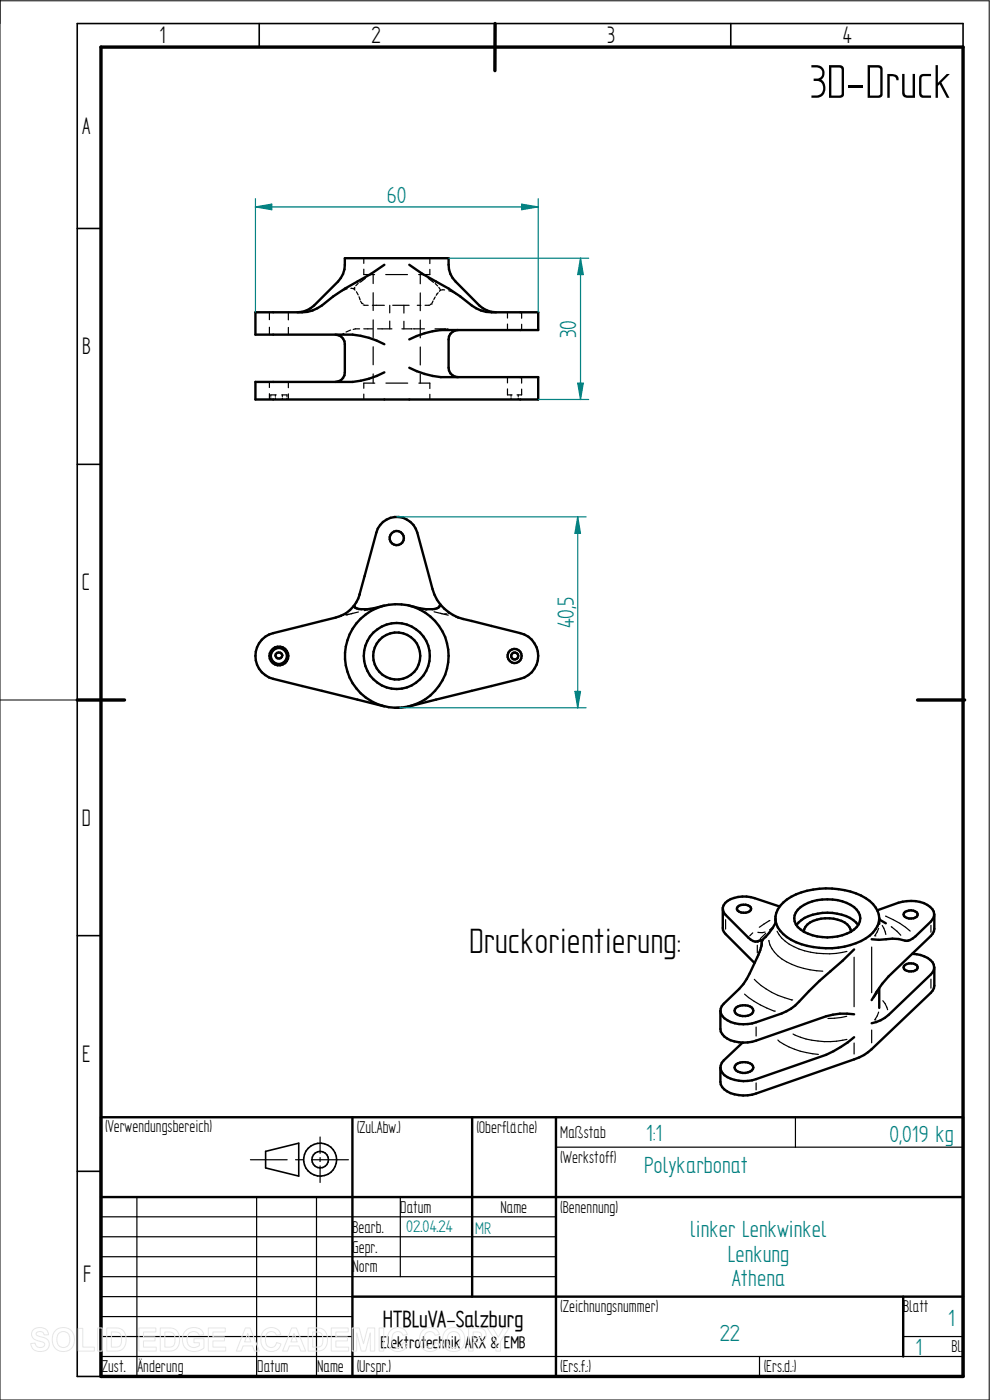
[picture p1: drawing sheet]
<svg xmlns="http://www.w3.org/2000/svg" width="210mm" height="297mm" viewBox="0 0 210 297" stroke-linecap="round" stroke-linejoin="round" font-family="sans-serif">
<path d="M0 0v297h209.8v-296.8h-209.8M0 148.5h16.4" fill="none" stroke="#000" stroke-width=".21"/>
<g fill="none" stroke="#000" stroke-width=".34">
<path d="M55 5v5M105 5v5M155 5v5M204.3 10v-5h-187.9v287h5M16.4 48.5h5M16.4 98.5h5M16.4 148.5h5M16.4 198.5h5M16.4 248.5h5M56.3 244.3l7.1-1.8v7l-7.1-1.7z"/>
<circle cx="67.9" cy="246" r="3.5"/>
<circle cx="67.9" cy="246" r="1.76"/>
</g>
<path d="M21.4 10h182.9v282h-182.9zM105 5v10M16.4 148.5h10M194.6 148.5h10" fill="none" stroke="#000" stroke-width=".72"/>
<g fill="none" stroke="#000" stroke-width=".51">
<path d="M81.5 56.2l-2.8 1.9-5.5 3.1-2.5 1.7a9.8 9.8 0 0 1-6.6 3.4h-9.9v4.7h20.6a17.6 17.6 0 0 1 6.7 2M86.8 56.2l2.8 1.9 5.6 3.1 2.5 1.7a9.8 9.8 0 0 0 6.6 3.4h9.9v3.7h-20.7a18.7 18.7 0 0 0-6.7 2M63.1 66.3a5.1 5.1 0 0 0 3.5-1.5l5.1-5.1a5.7 5.7 0 0 0 1.5-4.9h22a5.8 5.8 0 0 0 1.4 4.9l5.1 5.1a5.3 5.3 0 0 0 3.5 1.5M71.2 71a1.97 1.97 0 0 1 2 2v6a2.03 2.03 0 0 1-2 2M86.8 78a18.7 18.7 0 0 0 6.7 2h20.7v4.8h-60v-3.8h20.6a17.6 17.6 0 0 0 6.7-2M97.2 70a2.03 2.03 0 0 0-2 2v6a1.97 1.97 0 0 0 2 2M75.1 128.6a6.6 6.6 0 0 1-3.9 2.4l-13.2 3.3a5 5 0 0 0-3.8 4.9 5 5 0 0 0 3.8 4.8l23.5 5.9M81.5 128.5a10.4 10.4 0 0 1-5.8 .6l-.6-.5M93.4 128.3a10.1 10.1 0 0 0 6.7 3.4l10.3 2.6a5 5 0 0 1 3.8 4.9 5 5 0 0 1-3.8 4.8l-23.6 5.9M93.4 128.3l-.6 .7a4.3 4.3 0 0 1-2.5 .2l-3.5-.7M93.4 128.3a12.8 12.8 0 0 1-2.4-6.1l-2.5-9.2a4.5 4.5 0 0 0-4.3-3.3 4.5 4.5 0 0 0-4.4 3.3l-3.5 13.1a6.1 6.1 0 0 1-1.2 2.5M153.3 192.8v4l.3 .9 6.5 6.6"/>
<path d="M156.5 192.4a1.86 1.86 0 0 1 2.8 .4 1.78 1.78 0 0 1-3 .1zM160.7 199.7l.7-.2a1.1 1.1 0 0 1 .1 1.3l-.6 1.8a21.6 21.6 0 0 1-7.4 10.3 2.04 2.04 0 0 0 .8 3.6 7.5 7.5 0 0 0 6.1 .4l5.4-1.9a9.1 9.1 0 0 0 3.7-2.5 80.5 80.5 0 0 1 9.2-8.7l2.5-2.4M164.5 195.8a12.2 12.2 0 0 1-2.9 3.7M165.4 192.3l-5.3-1.8a6.5 6.5 0 0 0-6.3 1.1 1.71 1.71 0 0 0 .1 2.5l4.8 4.8a2.1 2.1 0 0 0 2 .8M169 196.3a8 8 0 0 1 6.5-2.7 7.8 7.8 0 0 1 6.5 2.7M169.2 193a10 10 0 0 1 10.4-1.4 4 4 0 0 1 2.9 3.2 3.9 3.9 0 0 1-2.9 3.3 10.7 10.7 0 0 1-9.8-.9 2.7 2.7 0 0 1-.6-4.2zM170.5 197.7a3.2 3.2 0 0 1 2.8-2.6 7.4 7.4 0 0 1 6.4 1l.5 .5 .3 1.1M186.1 193.1l4.5-1.6a7.1 7.1 0 0 1 7.2 1.4 1.93 1.93 0 0 1-.3 2.6l-3.9 3.6-.6 .3-.8 .2a8.5 8.5 0 0 0-4.2-.3l-1.6 .1-1.5-.1M186.5 194.8a5.8 5.8 0 0 1-3.8 4.8 17.1 17.1 0 0 1-15.8-.8 5.6 5.6 0 0 1-2.4-3.6M186.5 194.8a5.8 5.8 0 0 0-3.8-4.8 17.1 17.1 0 0 0-15.8 .8 5.2 5.2 0 0 0-2.4 5.2M186.5 194.8v1.2M186.5 195.1l1.4 .8"/>
<path d="M192 193.5a1.95 1.95 0 0 1 2.6 .4 1.35 1.35 0 0 1-1.8 1 .97 .97 0 0 1-1-1.2zM198.2 194v3.1l-.3 1-9.4 9-1.3 1.6-2.3 3.5M152.8 214.4v3.9a3.3 3.3 0 0 0 3 2.6 8.1 8.1 0 0 0 4.6-.1l14.9-5.2a13.1 13.1 0 0 1 5.9-.4M156.1 213.8a2.76 2.76 0 0 1 3.6 .3 1.06 1.06 0 0 1-1 1.4 2.6 2.6 0 0 1-2.8-.7l-.1-.4zM186.5 209.7v4.1M191.8 204.9a2.08 2.08 0 0 1 2.7-.1 .79 .79 0 0 1 0 .8 .79 .79 0 0 1-.7 .4 1.65 1.65 0 0 1-2.1-.8zM193.5 202.4a5.9 5.9 0 0 1 4.3 1.7 1.96 1.96 0 0 1-.3 2.6l-9 8.6a7.5 7.5 0 0 1-3.6 1.8M198.2 205.2v3.9l-.3 1-13 12.5a9.2 9.2 0 0 1-3.7 2.1l-20.8 7.3a7.5 7.5 0 0 1-6.8-.9l-.7-1-.1-3.6M21.4 237h182.9v55h-182.9zM74.8 237v55M100.2 237v38.1M117.9 237v55"/>
<path d="M156.1 225.8a2.76 2.76 0 0 1 3.6 .3 1.04 1.04 0 0 1-1 1.4 2.6 2.6 0 0 1-2.8-.7l-.1-.3zM157.5 221.2l-4 3.8-.4 .5-.3 1M181.2 220a24.9 24.9 0 0 1-5.9 3.8l-14.9 5.1a7.7 7.7 0 0 1-6.7-.8l-.5-.5-.4-1.1M21.4 254h182.9M74.8 275.1h129.5M191.6 275.1v12.7"/>
<circle cx="84.2" cy="114.2" r="1.5"/>
<circle cx="59.1" cy="139.1" r=".7"/>
<circle cx="59.2" cy="139.2" r="1.71"/>
<circle cx="59.2" cy="139.2" r="1.99"/>
<circle cx="84.2" cy="139.2" r="5"/>
<circle cx="84.2" cy="139.1" r="11"/>
<circle cx="84.2" cy="139.2" r="7"/>
<circle cx="109.2" cy="139.2" r="1.5"/>
<circle cx="109.2" cy="139.2" r=".75"/>
</g>
<g fill="none" stroke="#000" stroke-width=".25">
<path d="M77.2 57.1v1.2h2.3M77.2 54.8v1.1M77.5 59.1l-1.2 .8M79.2 58.3v1.9M79.3 57.7l-.9 .6M81.8 58.3h4.6M89 57.7l.9 .7M89.2 58.3v1.9M90.8 59.1l1.2 .8M91.2 57.1v1.2h-2.4M91.2 54.8v1.1M57.1 66.3v1.5"/>
<path d="M57.1 69.4v1.6M61.2 66.3v1.6M61.2 69.5v1.5M71.8 62.1l-.6 .4M72.9 70.7l-.4 .3M73.7 61.3l-1.3 .5M74.4 70l-1 .4M74.4 61.2l.7 .1 .2 .3M75.1 61.2h.1M75.3 61l-.2 .2M75.6 61.9l.4 .7M76 60.1l-.5 .5"/>
<path d="M76.2 62.9l.2 .7M76.3 69.8l-1.4 .1M76.5 63.9l.3 .5M76.8 64.4h.1M77 64.7l1.1 .1M77.2 69.8h1.8M79 64.8h2.5M79.2 62.1v3.8M79.2 67.9v3.7M79.2 73.6v3.8M79.2 79.3v2M80.1 69.8h3"/>
<path d="M82.7 64.8v1.6M82.7 68.1v1.7M83.3 64.8h3.5M85.3 69.8h2.2M85.7 64.8v1.6M85.7 68.2v1.6M87.7 69.8h2.3M88.5 64.8h.8M89.2 62.1v3.8M89.2 67.9v3.8M89.2 73.6v3.8M89.2 79.4v1.9"/>
<path d="M91.1 64.7l-.9 .1M91.5 64.5h.1M91.5 64.5l-.2 .1M91.9 63.8l-.2 .5M92.3 69.8h2.3M92.3 60.2l.5 .5M92.3 63l-.3 .5M93 62.1l-.5 .6M93.1 61l.2 .3M93.4 61.5v.1M93.4 61.6l-.2 .2M94.3 61.5l-.9 .1"/>
<path d="M94.8 69.8l.3 .1M95.2 61.7l1.6 .7M95.3 69.9l.2 .1M97.6 62.9l.7 .5M107.7 66.3v1.2M107.7 68.7v1.3M110.7 66.3v1.2M110.7 68.8v1.2M57.1 81v1.2M57.1 83.5v1.3M57.4 84.4v.4M58.4 83.8v.3"/>
<path d="M58.4 84.4v.4M58.6 83.8h-1.2v.3M59.8 83.8h1.1v.3M59.9 83.8v.3M59.9 84.5v.3M60.9 84.5v.3M61.2 81v1.3M61.2 83.6v1.2M77.2 83.6v1.2M79.5 81.3h-2.3v1.1M81.9 81.3h4.6M88.9 81.3h2.3v1.1"/>
<path d="M91.2 83.7v1.1M107.7 82.5v1.3h.9M107.7 80v1.2M108.4 83.8v.3M108.4 84.4v.4M109.9 83.8v.3M109.9 84.5v.3M110.7 82.5v1.3h-1M110.7 80v1.3M72.4 130.7l-1.2 .3M72.9 130.5l-.4 .1M73.4 130.4h.1"/>
<path d="M74 130.3l-.6 .1M76 129.8l-2.4 .6M78.7 129.2l-1.4 .3M79.3 129l-.3 .1M89 129l1.6 .4M92.1 129.8l1.4 .3M93.5 130.1l1.6 .4M93.5 130.1l.3 .1M94.8 130.2l-.6 .1M95.5 130.1l-.3 .1M96.7 130.9l1.6 .4M153.9 195.1v2"/>
<path d="M159.7 197.9l-.7 .6M162.3 197.7l-.6 .2-.9-.1M162.4 198l-1.1 1.1M162.5 198.6l-.6 .6M163.1 199.5a7.1 7.1 0 0 0 4.9 5.1 18.6 18.6 0 0 0 6.5 1.4M163.3 195.3l-2.2 1.4M163.6 197.1l-.3 .2M163.8 196.8l-.5 .4M164.8 197.6a9.5 9.5 0 0 0 7.2 4.4 17.5 17.5 0 0 0 7.7-.2M185.6 198.5h.1M186.4 196.9l-.8 1.6M187.2 196.3l.7 1.9"/>
<path d="M187.9 194.4h.1a17.3 17.3 0 0 1 5.1 3.1M189.1 196.6l2 1.8M197.5 196.3v1.5M157.9 210.9a19.3 19.3 0 0 0 6.3 3.6M160 207.8a16.5 16.5 0 0 0 7.9 4.3M160.4 217.9v1.9M160.7 200.5v1.6M164.3 214.5h.1M167.9 212.1h.1M168.2 219.4a17.8 17.8 0 0 0 11.5 1.1M179.6 215.6l-1.1 .3-2.9 .2M181.2 203.1v10.5"/>
<path d="M184.9 200.9v9.7M184.9 218.5v2.7M185.6 216.4h.1M186.1 210.6l-.7 1.1M186.4 214.7l-.8 1.6M187.3 212.3l.4 .6 .6 1.3M197.5 207.7v1.9M160.4 229.7v1.5M165 220.6a15.8 15.8 0 0 0 8.6 3.1M168.7 237v6.4M181.2 221.3v2.3M21.4 258.1h96.5"/>
<path d="M29 254v38M53.1 246h7.8M54.4 254v38M62.7 246h1.7M66.2 246h7.7M67.1 254v38M67.9 241.2v3.5M67.9 245.6v.8M67.9 247.4v3.5M84.9 254v16.8M117.9 243.4h86.4M21.4 270.8h96.5"/>
<path d="M21.4 266.6h96.5M21.4 262.4h96.5M21.4 275.1h53.4M21.4 279.3h53.4M21.4 287.8h182.9M21.4 283.5h53.4M161.1 287.8v4.2M191.6 283.5h12.7"/>
</g>
<g fill="#000">
<circle cx="75.1" cy="128.6" r=".25"/>
<circle cx="160.7" cy="199.7" r=".25"/>
<circle cx="161.6" cy="199.5" r=".25"/>
</g>
<path d="M54.2 42.2v24.1M54.2 43.9l3.5-.6v1.2zM114.2 42.2v24.1" fill="none" stroke="#008080" stroke-width=".25"/>
<path d="M54.2 43.9l3.5-.6v1.2z" fill="#008080"/>
<path d="M110.7 43.3l3.5 .6-3.5 .6z" fill="none" stroke="#008080" stroke-width=".25"/>
<path d="M110.7 43.3l3.5 .6-3.5 .6z" fill="#008080"/>
<path d="M54.2 43.9h60M95.2 54.8h29.7M123.1 54.8l.6 3.5h-1.1zM114.2 84.8h10.7" fill="none" stroke="#008080" stroke-width=".25"/>
<path d="M123.1 54.8l.6 3.5h-1.1z" fill="#008080"/>
<path d="M122.6 81.3h1.1l-.6 3.5z" fill="none" stroke="#008080" stroke-width=".25"/>
<path d="M122.6 81.3h1.1l-.6 3.5z" fill="#008080"/>
<path d="M123.1 54.8v30M84.2 109.6h40.1M84.8 150.2h39.5M122 146.7h1.1l-.5 3.5z" fill="none" stroke="#008080" stroke-width=".25"/>
<path d="M84.2 150.2h.6" fill="none" stroke="#000" stroke-width=".51"/>
<path d="M122 146.7h1.1l-.5 3.5z" fill="#008080"/>
<path d="M122.6 109.6l.5 3.6h-1.1z" fill="none" stroke="#008080" stroke-width=".25"/>
<path d="M122.6 109.6l.5 3.6h-1.1z" fill="#008080"/>
<path d="M122.6 109.6v40.6" fill="none" stroke="#008080" stroke-width=".25"/>
<g fill="none" stroke="#e6e6e6" stroke-width=".21">
<path d="M7.1 282.1a2.02 2.02 0 0 1 3.1 .7l.1 .4h-.9a.9 .9 0 0 0-.8-.7 .9 .9 0 0 0-.9 .5l.1 .3 .5 .2a2.15 2.15 0 0 1 2.1 1.4 1.72 1.72 0 0 1-2.3 1.8l-.7-.2-.7-.7-.2-.8 1-.1a1.06 1.06 0 0 0 .9 1 1.06 1.06 0 0 0 1.1-.7 1.66 1.66 0 0 0-1.6-.8 1.37 1.37 0 0 1-.8-2.3zM11.8 282.3a2.46 2.46 0 0 1 3.1-.2 2.46 2.46 0 0 1 .8 3 2.4 2.4 0 0 1-3.1 1.5 2.4 2.4 0 0 1-1.5-3.1l.2-.5zM12.4 282.9a1.39 1.39 0 0 1 1.7-.3 1.39 1.39 0 0 1 .7 1.6 1.41 1.41 0 0 1-1.4 1.7 1.41 1.41 0 0 1-1.3-1.7l.1-.8zM16.6 281.8h1v4h2.4v.8h-3.4zM20.7 281.7h1v4.9h-1zM22.6 281.7h1.9a2.2 2.2 0 0 1 2.2 2.8 2.02 2.02 0 0 1-2.2 2.1h-1.9zM23.6 282.6a1.8 1.8 0 0 1 2 .5 2.09 2.09 0 0 1-.4 2.6l-1.6 .1zM29.5 281.7h3.6v.9h-2.7v1h2.5v.9h-2.5v1.3h2.7v.8h-3.6zM34 281.7h1.8a2.2 2.2 0 0 1 2.3 2.8 2.02 2.02 0 0 1-2.2 2.1h-1.9zM35 282.6a1.8 1.8 0 0 1 1.9 .5 2.09 2.09 0 0 1-.4 2.6l-1.5 .1zM39.4 282.3a2.33 2.33 0 0 1 3.8 .8l-1 .2a1.37 1.37 0 0 0-1.6-.7 1.37 1.37 0 0 0-.9 1.5 1.56 1.56 0 0 0 .8 1.6 1.56 1.56 0 0 0 1.8-.2v-.6h-1.2v-.9h2.2v2a2.65 2.65 0 0 1-3.1 .5 2.65 2.65 0 0 1-1.5-2.7l.3-1zM44.2 281.7h3.6v.9h-2.6v1h2.4v.9h-2.4v1.3h2.7v.8h-3.7z"/>
<path d="M52 281.7h1.1l1.9 4.9h-1l-.4-1.1h-2l-.4 1.1h-1.1zM52.6 282.9l.6 1.8h-1.3zM56 282.3a2.12 2.12 0 0 1 3.6 .8l-1 .2a1.24 1.24 0 0 0-1.6-.7 1.24 1.24 0 0 0-.7 1.6 1.28 1.28 0 0 0 .4 1.4 1.28 1.28 0 0 0 1.6 0l.4-.8 .9 .3a2.19 2.19 0 0 1-2.5 1.6 2.19 2.19 0 0 1-1.8-2.5l.1-.9zM61.9 281.7h1l2 4.9h-1.1l-.4-1.1h-2l-.4 1.1h-1.1zM62.4 282.9l.7 1.8h-1.4zM65.4 281.7h1.8a2.2 2.2 0 0 1 2.3 2.8 2.02 2.02 0 0 1-2.3 2.1h-1.8zM66.3 282.6a1.8 1.8 0 0 1 2 .5 2.09 2.09 0 0 1-.4 2.6l-1.6 .1zM70.3 281.7h3.6v.9h-2.7v1h2.5v.9h-2.5v1.3h2.8v.8h-3.7zM74.7 281.7h1.5l.9 3.4 .9-3.4h1.5v4.9h-.9l-.1-3.8-.9 3.8h-1l-.9-3.8-.1 3.8h-.9zM80.4 281.7h1v4.9h-1zM82.8 282.3a2.12 2.12 0 0 1 3.6 .8l-.9 .2a1.24 1.24 0 0 0-1.6-.7 1.24 1.24 0 0 0-.8 1.6 1.28 1.28 0 0 0 .5 1.4 1.28 1.28 0 0 0 1.5 0l.4-.8 .9 .3a2.19 2.19 0 0 1-2.5 1.6 2.19 2.19 0 0 1-1.7-2.5l.1-.9zM89.6 282.3a2.12 2.12 0 0 1 3.6 .8l-.9 .2a1.24 1.24 0 0 0-1.6-.7 1.24 1.24 0 0 0-.7 1.6 1.28 1.28 0 0 0 .4 1.4 1.28 1.28 0 0 0 1.5 0l.4-.8 1 .3a2.19 2.19 0 0 1-2.6 1.6 2.19 2.19 0 0 1-1.7-2.5l.1-.9z"/>
<path d="M94.6 282.3a2.46 2.46 0 0 1 3.1-.2 2.46 2.46 0 0 1 .8 3 2.4 2.4 0 0 1-3.1 1.5 2.4 2.4 0 0 1-1.4-3.1l.1-.5zM95.2 282.9a1.39 1.39 0 0 1 1.7-.3 1.39 1.39 0 0 1 .7 1.6 1.41 1.41 0 0 1-1.3 1.7 1.41 1.41 0 0 1-1.4-1.7l.1-.8zM99.4 281.7h1.6a1.61 1.61 0 0 1 2.1 1.5 1.62 1.62 0 0 1-2.1 1.6h-.6v1.8h-1zM100.4 282.6a1.62 1.62 0 0 1 1.7 .3 .7 .7 0 0 1-.1 .8 .7 .7 0 0 1-.7 .2h-.9zM103.4 281.7h1.1l1.2 2 1.1-2h1.2l-1.8 2.9v2h-1v-2z"/>
</g>
<text font-size="11.3" x="171.7" y="20.7">3D-Druck</text>
<text font-size="8.4" x="99.5" y="202.2">Druckorientierung:</text>
<g font-size="5.7">
<text x="33.8" y="9.2">1</text>
<text x="78.8" y="9.2">2</text>
<text x="128.8" y="9.2">3</text>
<text x="178.8" y="9.2">4</text>
<text x="17.4" y="28.4">A</text>
<text x="17.4" y="75.2">B</text>
<text x="17.4" y="125.2">C</text>
<text x="17.4" y="175.2">D</text>
<text x="17.4" y="225.2">E</text>
<text x="17.6" y="271.9">F</text>
</g>
<g font-size="5.6" fill="#008080">
<text x="82" y="43.1">60</text>
<text x="122.3" y="71.7" transform="rotate(-90 122.3 71.7)">30</text>
<text x="121.7" y="133.3" transform="rotate(-90 121.7 133.3)">40,5</text>
<text x="137.1" y="242">1:1</text>
<text x="188.7" y="242.2">0,019 kg</text>
<text x="136.7" y="248.8">Polykarbonat</text>
<text x="146.4" y="262.4">linker Lenkwinkel</text>
<text x="154.4" y="267.6">Lenkung</text>
<text x="155.3" y="272.9">Athena</text>
<text x="201.2" y="281.3">1</text>
<text x="152.7" y="284.6">22</text>
<text x="194.2" y="287.4">1</text>
</g>
<text font-size="5.5" x="81.2" y="281.5">HTBLuVA-Salzburg</text>
<g font-size="4.1">
<text x="22.3" y="240.2">(Verwendungsbereich)</text>
<text x="75.7" y="240.4">(Zul.Abw.)</text>
<text x="101.1" y="240.4">(Oberfläche)</text>
<text x="118.8" y="241.4">Maßstab</text>
<text x="118.8" y="246.7">(Werkstoff)</text>
<text x="84.9" y="257.3">Datum</text>
<text x="106.2" y="257.3">Name</text>
<text x="118.8" y="257.3">(Benennung)</text>
<text x="74.8" y="261.5">Bearb.</text>
<text x="74.8" y="265.7">Gepr.</text>
<text x="74.8" y="270">Norm</text>
<text x="118.8" y="278.4">(Zeichnungsnummer)</text>
<text x="191.6" y="278.4">Blatt</text>
<text x="201.8" y="286.9">Bl.</text>
<text x="21.6" y="291.1">Zust.</text>
<text x="29.2" y="291.1">Änderung</text>
<text x="54.6" y="291.1">Datum</text>
<text x="67.3" y="291.1">Name</text>
<text x="75.7" y="291.1">(Urspr.)</text>
<text x="118.8" y="291.1">(Ers.f.:)</text>
<text x="162" y="291.1">(Ers.d.:)</text>
</g>
<g font-size="4" fill="#008080">
<text x="86.2" y="261.5">02.04.24</text>
<text x="100.8" y="261.7">MR</text>
</g>
<text font-size="4" x="80.7" y="286">Elektrotechnik ARX &amp; EMB</text>
</svg>
